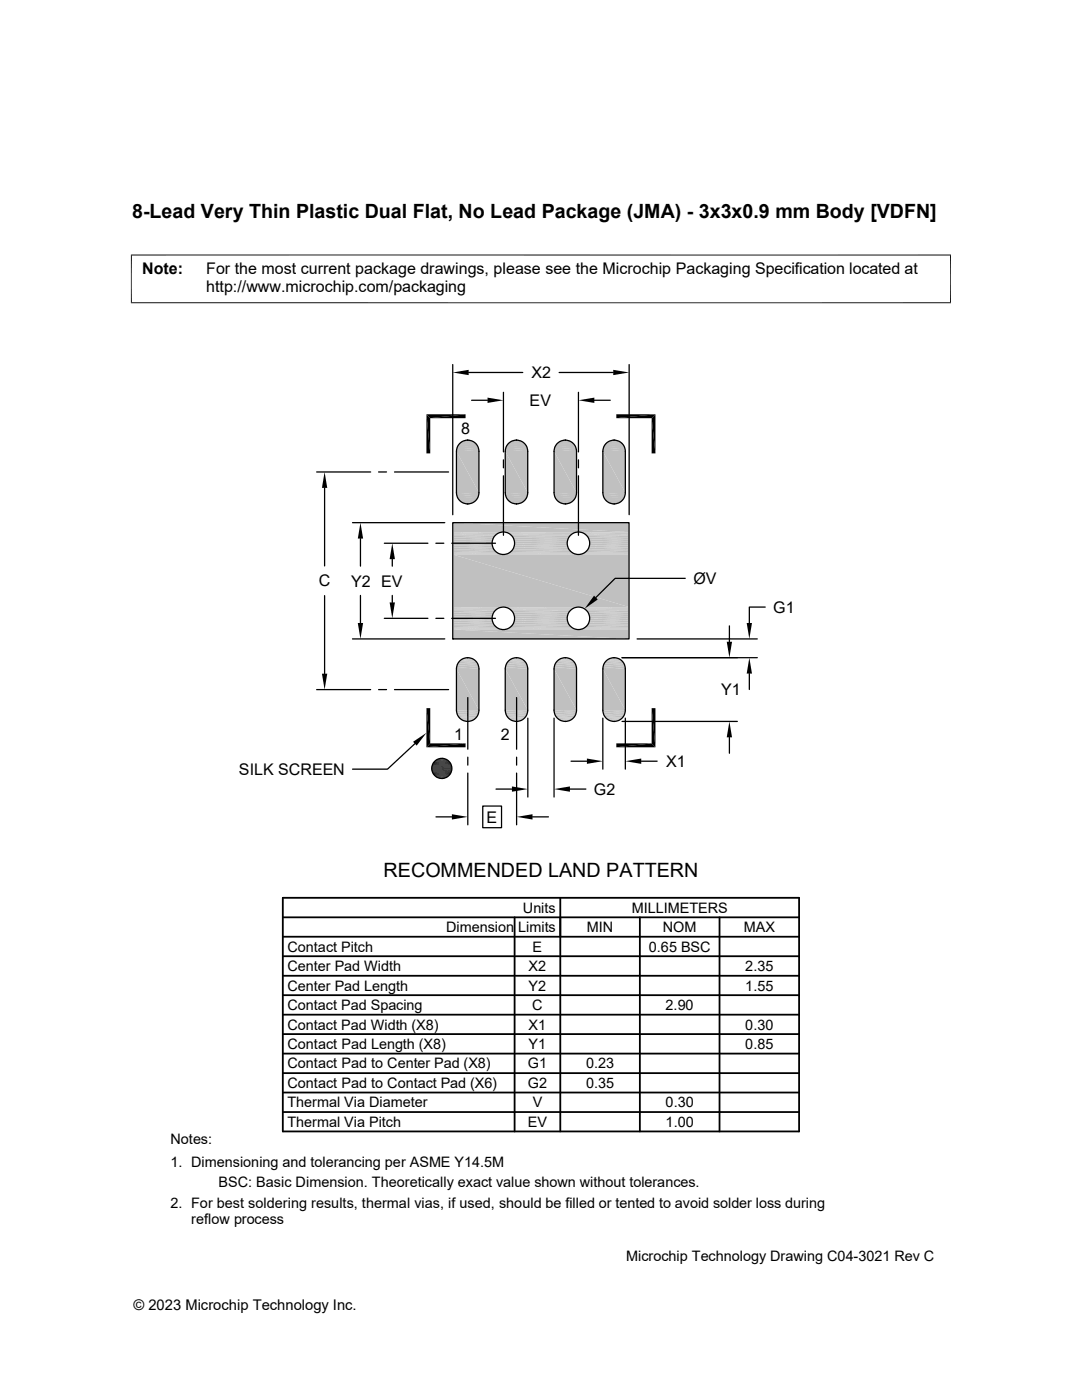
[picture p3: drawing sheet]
<svg xmlns="http://www.w3.org/2000/svg" width="216mm" height="279mm" viewBox="0 0 216 279" stroke-linecap="round" stroke-linejoin="round" font-family="sans-serif">
<g fill="#c0c0c0">
<path d="M90.3 104.3l35.2 1.9h-35.2z"/>
<path d="M90.3 104.3h35.2v1.9z"/>
</g>
<path d="M90.3 106.2h9.9M90.3 106.3h9.5M90.3 110.5h9.5M90.3 110.6h9.9M100.6 106.2h14.6M100.6 110.6h14.6M101 110.5h13.8M101 106.3h13.8M115.6 106.2h9.9M115.6 110.6h9.9M116 110.5h9.5M116 106.3h9.5" fill="none" stroke="#c0c0c0" stroke-width=".2"/>
<path d="M90.3 106.5h9.1M101.5 106.5h12.9M116.4 106.5h9.1" fill="none" stroke="#c0c0c0" stroke-width=".23"/>
<path d="M90.3 106.8h8.8M90.3 110.1h8.8M101.8 110.1h12.3M101.8 106.8h12.3M116.8 110.1h8.7M116.8 106.8h8.7" fill="none" stroke="#c0c0c0" stroke-width=".28"/>
<path d="M90.3 107.1h8.5M102.1 107.1h11.6M117.1 107.1h8.4" fill="none" stroke="#c0c0c0" stroke-width=".32"/>
<path d="M90.3 107.4h8.2M102.3 107.4h11.2M117.3 107.4h8.2" fill="none" stroke="#c0c0c0" stroke-width=".38"/>
<path d="M90.3 107.8h8M90.3 108.2h7.9M90.3 109h8M102.5 109h10.8M102.5 107.8h10.8M102.7 108.2h10.5M117.5 107.8h8M117.5 109h8M117.6 108.2h7.9" fill="none" stroke="#c0c0c0" stroke-width=".4"/>
<path d="M90.3 108.6h7.9M102.7 108.6h10.5M117.6 108.6h7.9" fill="none" stroke="#c0c0c0" stroke-width=".42"/>
<path d="M90.3 109.4h8.2M102.3 109.4h11.2M117.3 109.4h8.2" fill="none" stroke="#c0c0c0" stroke-width=".36"/>
<path d="M90.3 109.8h8.5M102.1 109.8h11.6M117.1 109.8h8.4" fill="none" stroke="#c0c0c0" stroke-width=".34"/>
<path d="M90.3 110.3h9.1M101.5 110.3h12.9M116.4 110.3h9.1" fill="none" stroke="#c0c0c0" stroke-width=".21"/>
<g fill="#c0c0c0">
<path d="M90.3 110.7l35.2 10.5h-35.2z"/>
<path d="M90.3 110.7h35.2v10.5z"/>
</g>
<path d="M90.3 121.2h9.9M90.3 121.3h9.5M90.3 125.5h9.5M90.3 125.6h9.9M100.6 121.2h14.6M100.6 125.6h14.6M101 125.5h13.8M101 121.3h13.8M115.6 121.2h9.9M115.6 125.6h9.9M116 125.5h9.5M116 121.3h9.5" fill="none" stroke="#c0c0c0" stroke-width=".2"/>
<path d="M90.3 121.5h9.1M101.5 121.5h12.9M116.4 121.5h9.1" fill="none" stroke="#c0c0c0" stroke-width=".21"/>
<path d="M90.3 121.7h8.8M90.3 125h8.8M101.8 125h12.3M101.8 121.7h12.3M116.8 125h8.7M116.8 121.7h8.7" fill="none" stroke="#c0c0c0" stroke-width=".28"/>
<path d="M90.3 122h8.5M102.1 122h11.6M117.1 122h8.4" fill="none" stroke="#c0c0c0" stroke-width=".34"/>
<path d="M90.3 122.4h8.2M102.3 122.4h11.2M117.3 122.4h8.2" fill="none" stroke="#c0c0c0" stroke-width=".36"/>
<path d="M90.3 122.8h8M90.3 123.6h7.9M90.3 124h8M102.5 124h10.8M102.5 122.8h10.8M102.7 123.6h10.5M117.5 122.8h8M117.5 124h8M117.6 123.6h7.9" fill="none" stroke="#c0c0c0" stroke-width=".4"/>
<path d="M90.3 123.2h7.9M102.7 123.2h10.5M117.6 123.2h7.9" fill="none" stroke="#c0c0c0" stroke-width=".42"/>
<path d="M90.3 124.4h8.2M102.3 124.4h11.2M117.3 124.4h8.2" fill="none" stroke="#c0c0c0" stroke-width=".38"/>
<path d="M90.3 124.7h8.5M102.1 124.7h11.6M117.1 124.7h8.4" fill="none" stroke="#c0c0c0" stroke-width=".32"/>
<path d="M90.3 125.3h9.1M101.5 125.3h12.9M116.4 125.3h9.1" fill="none" stroke="#c0c0c0" stroke-width=".23"/>
<g fill="#c0c0c0">
<path d="M90.3 125.6l35.2 1.9h-35.2z"/>
<path d="M90.3 125.6h35.2v1.9z"/>
<path d="M92.9 87.9h.8z"/>
<path d="M92.6 88l.3-.1 1.2 .1z"/>
<path d="M92.9 87.9l1.2 .1z"/>
<path d="M92.6 88h1.5z"/>
</g>
<path d="M92.2 88.1h2.2" fill="none" stroke="#c0c0c0" stroke-width=".2"/>
<path d="M92.6 88h1.5l.3 .1z" fill="#c0c0c0"/>
<path d="M91.1 90.1h4.5M91.1 89.7h4.4M91.2 89.3h4.2M91.4 89h3.9M91.6 88.6h3.4M91.9 88.3h2.9M92.2 88.1h2.2" fill="none" stroke="#c0c0c0" stroke-width=".2"/>
<path d="M91.9 88.2h2.9" fill="none" stroke="#c0c0c0" stroke-width=".21"/>
<path d="M91.6 88.5h3.4" fill="none" stroke="#c0c0c0" stroke-width=".28"/>
<path d="M91.2 89.1h4.2M91.4 88.8h3.9" fill="none" stroke="#c0c0c0" stroke-width=".34"/>
<path d="M91.1 89.5h4.4" fill="none" stroke="#c0c0c0" stroke-width=".38"/>
<path d="M91.1 89.9h4.5" fill="none" stroke="#c0c0c0" stroke-width=".4"/>
<g fill="#c0c0c0">
<path d="M91.1 90.1l4.5 8.2h-4.5z"/>
<path d="M91.1 90.1h4.5v8.2z"/>
</g>
<path d="M91.1 98.3h4.5M91.1 98.7h4.4M91.2 99.1h4.2M91.4 99.4h3.9M91.6 99.8h3.5M91.9 100h2.9M92.2 100.3h2.2" fill="none" stroke="#c0c0c0" stroke-width=".2"/>
<path d="M91.1 98.5h4.5M91.1 98.9h4.4" fill="none" stroke="#c0c0c0" stroke-width=".38"/>
<path d="M91.2 99.3h4.2" fill="none" stroke="#c0c0c0" stroke-width=".36"/>
<path d="M91.4 99.6h3.9" fill="none" stroke="#c0c0c0" stroke-width=".32"/>
<path d="M91.6 99.9h3.5" fill="none" stroke="#c0c0c0" stroke-width=".28"/>
<path d="M91.9 100.2h2.9" fill="none" stroke="#c0c0c0" stroke-width=".23"/>
<path d="M92.2 100.3l1.9 .1h-1.5z" fill="#c0c0c0"/>
<path d="M92.2 100.3h2.2" fill="none" stroke="#c0c0c0" stroke-width=".2"/>
<g fill="#c0c0c0">
<path d="M92.6 100.4h1.5z"/>
<path d="M92.6 100.4l1.1 .1z"/>
<path d="M92.6 100.4h1.5l-.4 .1z"/>
<path d="M92.9 100.5h.8z"/>
<path d="M92.9 131.3h.8z"/>
<path d="M92.6 131.4l.3-.1 1.2 .1z"/>
<path d="M92.9 131.3l1.2 .1z"/>
</g>
<path d="M92.2 131.5h2.2" fill="none" stroke="#c0c0c0" stroke-width=".2"/>
<path d="M92.6 131.4h1.5l.3 .2z" fill="#c0c0c0"/>
<path d="M91.9 131.7h2.9" fill="none" stroke="#c0c0c0" stroke-width=".23"/>
<path d="M91.6 131.9h3.5" fill="none" stroke="#c0c0c0" stroke-width=".28"/>
<path d="M91.4 132.2h3.9" fill="none" stroke="#c0c0c0" stroke-width=".32"/>
<path d="M91.2 132.6h4.2" fill="none" stroke="#c0c0c0" stroke-width=".36"/>
<path d="M91.1 133.3h4.5M91.1 132.9h4.4" fill="none" stroke="#c0c0c0" stroke-width=".38"/>
<g fill="#c0c0c0">
<path d="M91.1 133.5l4.5 8.2h-4.5z"/>
<path d="M91.1 133.5h4.5v8.2z"/>
</g>
<path d="M91.1 141.9h4.5" fill="none" stroke="#c0c0c0" stroke-width=".4"/>
<path d="M91.1 142.3h4.4" fill="none" stroke="#c0c0c0" stroke-width=".38"/>
<path d="M91.2 142.7h4.2M91.4 143h3.9" fill="none" stroke="#c0c0c0" stroke-width=".34"/>
<path d="M91.6 143.3h3.4" fill="none" stroke="#c0c0c0" stroke-width=".28"/>
<path d="M91.9 143.6h2.9" fill="none" stroke="#c0c0c0" stroke-width=".21"/>
<path d="M92.2 143.7l1.9 .1h-1.5z" fill="#c0c0c0"/>
<path d="M92.2 143.8h2.2" fill="none" stroke="#c0c0c0" stroke-width=".2"/>
<g fill="#c0c0c0">
<path d="M92.9 144h.8z"/>
<path d="M92.6 143.8l1.1 .2z"/>
<path d="M92.6 143.8h1.5l-.4 .2z"/>
<path d="M102.7 131.3h.8z"/>
<path d="M102.3 131.4l.4-.1 1.1 .1z"/>
<path d="M102.7 131.3l1.1 .1z"/>
</g>
<path d="M101.9 131.5h2.3" fill="none" stroke="#c0c0c0" stroke-width=".2"/>
<path d="M102.3 131.4h1.5l.4 .2z" fill="#c0c0c0"/>
<path d="M101.6 131.7h2.9" fill="none" stroke="#c0c0c0" stroke-width=".23"/>
<path d="M101.3 131.9h3.5" fill="none" stroke="#c0c0c0" stroke-width=".28"/>
<path d="M101.1 132.2h3.9" fill="none" stroke="#c0c0c0" stroke-width=".32"/>
<path d="M100.9 132.6h4.3" fill="none" stroke="#c0c0c0" stroke-width=".36"/>
<path d="M100.8 133.3h4.5M100.9 132.9h4.4" fill="none" stroke="#c0c0c0" stroke-width=".38"/>
<g fill="#c0c0c0">
<path d="M100.8 133.5l4.5 8.2h-4.5z"/>
<path d="M100.8 133.5h4.5v8.2z"/>
</g>
<path d="M100.8 141.9h4.5" fill="none" stroke="#c0c0c0" stroke-width=".4"/>
<path d="M100.9 142.3h4.4" fill="none" stroke="#c0c0c0" stroke-width=".38"/>
<path d="M100.9 142.7h4.3M101.1 143h3.9" fill="none" stroke="#c0c0c0" stroke-width=".34"/>
<path d="M101.3 143.3h3.5" fill="none" stroke="#c0c0c0" stroke-width=".28"/>
<path d="M101.6 143.6h2.9" fill="none" stroke="#c0c0c0" stroke-width=".21"/>
<path d="M101.9 143.7l1.9 .1h-1.5z" fill="#c0c0c0"/>
<path d="M101.9 143.8h2.3" fill="none" stroke="#c0c0c0" stroke-width=".2"/>
<g fill="#c0c0c0">
<path d="M102.7 144h.7z"/>
<path d="M102.3 143.8l1.1 .2z"/>
<path d="M102.3 143.8h1.5l-.4 .2z"/>
<path d="M112.4 131.3h.8z"/>
<path d="M112 131.4l.4-.1 1.2 .1z"/>
<path d="M112.4 131.3l1.2 .1z"/>
</g>
<path d="M111.7 131.5h2.2" fill="none" stroke="#c0c0c0" stroke-width=".2"/>
<path d="M112 131.4h1.6l.3 .2z" fill="#c0c0c0"/>
<path d="M111.4 131.7h2.8" fill="none" stroke="#c0c0c0" stroke-width=".23"/>
<path d="M111.1 131.9h3.4" fill="none" stroke="#c0c0c0" stroke-width=".28"/>
<path d="M110.8 132.2h3.9" fill="none" stroke="#c0c0c0" stroke-width=".32"/>
<path d="M110.7 132.6h4.2" fill="none" stroke="#c0c0c0" stroke-width=".36"/>
<path d="M110.6 133.3h4.4M110.6 132.9h4.4" fill="none" stroke="#c0c0c0" stroke-width=".38"/>
<g fill="#c0c0c0">
<path d="M110.6 133.5l4.4 8.2h-4.4z"/>
<path d="M110.6 133.5h4.4v8.2z"/>
</g>
<path d="M110.6 141.9h4.4" fill="none" stroke="#c0c0c0" stroke-width=".4"/>
<path d="M110.6 142.3h4.4" fill="none" stroke="#c0c0c0" stroke-width=".38"/>
<path d="M110.7 142.7h4.2M110.8 143h3.9" fill="none" stroke="#c0c0c0" stroke-width=".34"/>
<path d="M111.1 143.3h3.4" fill="none" stroke="#c0c0c0" stroke-width=".28"/>
<path d="M111.4 143.6h2.8" fill="none" stroke="#c0c0c0" stroke-width=".21"/>
<path d="M111.7 143.7l1.9 .1h-1.6z" fill="#c0c0c0"/>
<path d="M111.7 143.8h2.2" fill="none" stroke="#c0c0c0" stroke-width=".2"/>
<g fill="#c0c0c0">
<path d="M112.4 144h.8z"/>
<path d="M112 143.8l1.2 .2z"/>
<path d="M112 143.8h1.6l-.4 .2z"/>
<path d="M122.1 131.3h.8z"/>
<path d="M121.8 131.4l.3-.1 1.2 .1z"/>
<path d="M122.1 131.3l1.2 .1z"/>
</g>
<path d="M121.4 131.5h2.3" fill="none" stroke="#c0c0c0" stroke-width=".2"/>
<path d="M121.8 131.4h1.5l.4 .2z" fill="#c0c0c0"/>
<path d="M121.1 131.7h2.9" fill="none" stroke="#c0c0c0" stroke-width=".23"/>
<path d="M120.8 131.9h3.4" fill="none" stroke="#c0c0c0" stroke-width=".28"/>
<path d="M120.6 132.2h3.9" fill="none" stroke="#c0c0c0" stroke-width=".32"/>
<path d="M120.4 132.6h4.3" fill="none" stroke="#c0c0c0" stroke-width=".36"/>
<path d="M120.3 133.3h4.5M120.3 132.9h4.4" fill="none" stroke="#c0c0c0" stroke-width=".38"/>
<g fill="#c0c0c0">
<path d="M120.3 133.5l4.5 8.2h-4.5z"/>
<path d="M120.3 133.5h4.5v8.2z"/>
</g>
<path d="M120.3 141.9h4.5" fill="none" stroke="#c0c0c0" stroke-width=".4"/>
<path d="M120.3 142.3h4.4" fill="none" stroke="#c0c0c0" stroke-width=".38"/>
<path d="M120.4 142.7h4.2M120.6 143h3.9" fill="none" stroke="#c0c0c0" stroke-width=".34"/>
<path d="M120.8 143.3h3.4" fill="none" stroke="#c0c0c0" stroke-width=".28"/>
<path d="M121.1 143.6h2.9" fill="none" stroke="#c0c0c0" stroke-width=".21"/>
<path d="M121.4 143.7l1.9 .1h-1.5z" fill="#c0c0c0"/>
<path d="M121.4 143.8h2.3" fill="none" stroke="#c0c0c0" stroke-width=".2"/>
<g fill="#c0c0c0">
<path d="M122.1 144h.8z"/>
<path d="M121.8 143.8l1.1 .2z"/>
<path d="M121.8 143.8h1.5l-.4 .2z"/>
<path d="M122.1 87.9h.8z"/>
<path d="M121.8 88l.3-.1 1.2 .1z"/>
<path d="M122.1 87.9l1.2 .1z"/>
<path d="M121.8 88h1.5z"/>
</g>
<path d="M121.4 88.1h2.3" fill="none" stroke="#c0c0c0" stroke-width=".2"/>
<path d="M121.8 88h1.5l.4 .1z" fill="#c0c0c0"/>
<path d="M120.3 90.1h4.5M120.3 89.7h4.4M120.4 89.3h4.2M120.6 89h3.9M120.8 88.6h3.4M121.1 88.3h2.9M121.4 88.1h2.3" fill="none" stroke="#c0c0c0" stroke-width=".2"/>
<path d="M121.1 88.2h2.9" fill="none" stroke="#c0c0c0" stroke-width=".21"/>
<path d="M120.8 88.5h3.4" fill="none" stroke="#c0c0c0" stroke-width=".28"/>
<path d="M120.4 89.1h4.2M120.6 88.8h3.9" fill="none" stroke="#c0c0c0" stroke-width=".34"/>
<path d="M120.3 89.5h4.4" fill="none" stroke="#c0c0c0" stroke-width=".38"/>
<path d="M120.3 89.9h4.5" fill="none" stroke="#c0c0c0" stroke-width=".4"/>
<g fill="#c0c0c0">
<path d="M120.3 90.1l4.5 8.2h-4.5z"/>
<path d="M120.3 90.1h4.5v8.2z"/>
</g>
<path d="M120.3 98.3h4.5M120.3 98.7h4.4M120.4 99.1h4.3M120.6 99.4h3.9M120.8 99.8h3.4M121.1 100h2.9M121.4 100.3h2.3" fill="none" stroke="#c0c0c0" stroke-width=".2"/>
<path d="M120.3 98.5h4.5M120.3 98.9h4.4" fill="none" stroke="#c0c0c0" stroke-width=".38"/>
<path d="M120.4 99.3h4.3" fill="none" stroke="#c0c0c0" stroke-width=".36"/>
<path d="M120.6 99.6h3.9" fill="none" stroke="#c0c0c0" stroke-width=".32"/>
<path d="M120.8 99.9h3.4" fill="none" stroke="#c0c0c0" stroke-width=".28"/>
<path d="M121.1 100.2h2.9" fill="none" stroke="#c0c0c0" stroke-width=".23"/>
<path d="M121.4 100.3l1.9 .1h-1.5z" fill="#c0c0c0"/>
<path d="M121.4 100.3h2.3" fill="none" stroke="#c0c0c0" stroke-width=".2"/>
<g fill="#c0c0c0">
<path d="M121.8 100.4h1.5z"/>
<path d="M121.8 100.4l1.1 .1z"/>
<path d="M121.8 100.4h1.5l-.4 .1z"/>
<path d="M122.1 100.5h.8z"/>
<path d="M112.4 87.9h.8z"/>
<path d="M112 88l.4-.1 1.2 .1z"/>
<path d="M112.4 87.9l1.2 .1z"/>
<path d="M112 88h1.6z"/>
</g>
<path d="M111.7 88.1h2.2" fill="none" stroke="#c0c0c0" stroke-width=".2"/>
<path d="M112 88h1.6l.3 .1z" fill="#c0c0c0"/>
<path d="M110.6 90.1h4.4M110.6 89.7h4.4M110.7 89.3h4.2M110.8 89h3.9M111.1 88.6h3.4M111.4 88.3h2.8M111.7 88.1h2.2" fill="none" stroke="#c0c0c0" stroke-width=".2"/>
<path d="M111.4 88.2h2.8" fill="none" stroke="#c0c0c0" stroke-width=".21"/>
<path d="M111.1 88.5h3.4" fill="none" stroke="#c0c0c0" stroke-width=".28"/>
<path d="M110.7 89.1h4.2M110.8 88.8h3.9" fill="none" stroke="#c0c0c0" stroke-width=".34"/>
<path d="M110.6 89.5h4.4" fill="none" stroke="#c0c0c0" stroke-width=".38"/>
<path d="M110.6 89.9h4.4" fill="none" stroke="#c0c0c0" stroke-width=".4"/>
<g fill="#c0c0c0">
<path d="M110.6 90.1l4.4 8.2h-4.4z"/>
<path d="M110.6 90.1h4.4v8.2z"/>
</g>
<path d="M110.6 98.3h4.4M110.6 98.7h4.4M110.7 99.1h4.2M110.8 99.4h3.9M111.1 99.8h3.4M111.4 100h2.8M111.7 100.3h2.2" fill="none" stroke="#c0c0c0" stroke-width=".2"/>
<path d="M110.6 98.5h4.4M110.6 98.9h4.4" fill="none" stroke="#c0c0c0" stroke-width=".38"/>
<path d="M110.7 99.3h4.2" fill="none" stroke="#c0c0c0" stroke-width=".36"/>
<path d="M110.8 99.6h3.9" fill="none" stroke="#c0c0c0" stroke-width=".32"/>
<path d="M111.1 99.9h3.4" fill="none" stroke="#c0c0c0" stroke-width=".28"/>
<path d="M111.4 100.2h2.8" fill="none" stroke="#c0c0c0" stroke-width=".23"/>
<path d="M111.7 100.3l1.9 .1h-1.6z" fill="#c0c0c0"/>
<path d="M111.7 100.3h2.2" fill="none" stroke="#c0c0c0" stroke-width=".2"/>
<g fill="#c0c0c0">
<path d="M112 100.4h1.6z"/>
<path d="M112 100.4l1.2 .1z"/>
<path d="M112 100.4h1.6l-.4 .1z"/>
<path d="M112.4 100.5h.8z"/>
<path d="M102.7 87.9h.7z"/>
<path d="M102.3 88l.4-.1 1.1 .1z"/>
<path d="M102.7 87.9l1.1 .1z"/>
<path d="M102.3 88h1.5z"/>
</g>
<path d="M101.9 88.1h2.3" fill="none" stroke="#c0c0c0" stroke-width=".2"/>
<path d="M102.3 88h1.5l.4 .1z" fill="#c0c0c0"/>
<path d="M100.8 90.1h4.5M100.9 89.7h4.4M100.9 89.3h4.3M101.1 89h3.9M101.3 88.6h3.5M101.6 88.3h2.9M101.9 88.1h2.3" fill="none" stroke="#c0c0c0" stroke-width=".2"/>
<path d="M101.6 88.2h2.9" fill="none" stroke="#c0c0c0" stroke-width=".21"/>
<path d="M101.3 88.5h3.5" fill="none" stroke="#c0c0c0" stroke-width=".28"/>
<path d="M100.9 89.1h4.3M101.1 88.8h3.9" fill="none" stroke="#c0c0c0" stroke-width=".34"/>
<path d="M100.9 89.5h4.4" fill="none" stroke="#c0c0c0" stroke-width=".38"/>
<path d="M100.8 89.9h4.5" fill="none" stroke="#c0c0c0" stroke-width=".4"/>
<g fill="#c0c0c0">
<path d="M100.8 90.1l4.5 8.2h-4.5z"/>
<path d="M100.8 90.1h4.5v8.2z"/>
</g>
<path d="M100.8 98.3h4.5M100.9 98.7h4.4M100.9 99.1h4.3M101.1 99.4h3.9M101.3 99.8h3.5M101.6 100h2.9M101.9 100.3h2.3" fill="none" stroke="#c0c0c0" stroke-width=".2"/>
<path d="M100.8 98.5h4.5M100.9 98.9h4.4" fill="none" stroke="#c0c0c0" stroke-width=".38"/>
<path d="M100.9 99.3h4.3" fill="none" stroke="#c0c0c0" stroke-width=".36"/>
<path d="M101.1 99.6h3.9" fill="none" stroke="#c0c0c0" stroke-width=".32"/>
<path d="M101.3 99.9h3.5" fill="none" stroke="#c0c0c0" stroke-width=".28"/>
<path d="M101.6 100.2h2.9" fill="none" stroke="#c0c0c0" stroke-width=".23"/>
<path d="M101.9 100.3l1.9 .1h-1.5z" fill="#c0c0c0"/>
<path d="M101.9 100.3h2.3" fill="none" stroke="#c0c0c0" stroke-width=".2"/>
<g fill="#c0c0c0">
<path d="M102.3 100.4h1.5z"/>
<path d="M102.3 100.4l1.2 .1z"/>
<path d="M102.3 100.4h1.5l-.3 .1z"/>
<path d="M102.7 100.5h.8z"/>
</g>
<g fill="none" stroke="#000" stroke-width=".25">
<path d="M90.3 72.7v30M93.5 74.3h10.8M94.1 79.9h3.2M100.5 78.3v11.9M111.6 74.3h10.8M115.4 78.3v11.9M118.6 79.9h3.2M125.5 72.7v30M63.2 94.2h10.8M64.8 97.4v15.5M75.5 94.2h1.6M78.7 94.2h10.8"/>
<path d="M91.7 88.5a2.24 2.24 0 0 1 2.5-.5 2.24 2.24 0 0 1 1.4 2.1v8.2a2.24 2.24 0 0 1-2.3 2.3 2.24 2.24 0 0 1-2.2-2.3v-8.2l.1-.9zM93.3 87.8h.1M100.5 91.8v1.6M100.5 95v11.8M101.5 88.5a2.24 2.24 0 0 1 2.4-.5 2.24 2.24 0 0 1 1.4 2.1v8.2a2.24 2.24 0 0 1-2.2 2.3 2.24 2.24 0 0 1-2.3-2.3v-8.2l.2-.9zM103.1 87.8h.1M111.2 88.5a2.24 2.24 0 0 1 2.5-.5 2.24 2.24 0 0 1 1.3 2.1v8.2a2.24 2.24 0 0 1-2.2 2.3 2.24 2.24 0 0 1-2.2-2.3v-8.2l.1-.9zM112.8 87.8h.1M115.4 91.8v1.6M115.4 95v11.8M120.9 88.5a2.24 2.24 0 0 1 2.5-.5 2.24 2.24 0 0 1 1.4 2.1v8.2a2.24 2.24 0 0 1-2.3 2.3 2.24 2.24 0 0 1-2.2-2.3v-8.2l.2-.9zM122.5 87.8h.1"/>
<path d="M64.8 118.9v15.6M70.3 104.3h18.5M71.9 107.5v5.5M71.9 118.8v5.5M76.7 108.4h8.7M78.3 111.6v1.4M78.3 118.8v1.4M87 108.4h1.6M90.1 108.4h8.8M90.3 104.3h35.2v23.2h-35.2zM93.3 100.6h.1M103.1 100.6h.1"/>
<path d="M112.8 100.6h.1M122.5 100.6h.1M136.7 115.4h-14l-3.8 3.9M63.2 137.6h10.8M70.3 127.5h18.5M75.5 137.6h1.6M76.7 123.4h8.7M78.7 137.6h10.8M87 123.4h1.6M90.1 123.4h8.8M90.3 127.5h.1M91.7 131.9a2.24 2.24 0 0 1 2.5-.5 2.24 2.24 0 0 1 1.4 2.1v8.2a2.24 2.24 0 0 1-2.3 2.3 2.24 2.24 0 0 1-2.2-2.3v-8.2l.1-.9z"/>
<path d="M93.3 131.3h.1M93.3 139.2v10.3M101.5 131.9a2.24 2.24 0 0 1 2.4-.5 2.24 2.24 0 0 1 1.4 2.1v8.2a2.24 2.24 0 0 1-2.2 2.3 2.24 2.24 0 0 1-2.3-2.3v-8.2l.2-.9zM103.1 131.3h.1M103.1 139.2v10.3M111.2 131.9a2.24 2.24 0 0 1 2.5-.5 2.24 2.24 0 0 1 1.3 2.1v8.2a2.24 2.24 0 0 1-2.2 2.3 2.24 2.24 0 0 1-2.2-2.3v-8.2l.1-.9zM112.8 131.3h.1M120.9 131.9a2.24 2.24 0 0 1 2.5-.5 2.24 2.24 0 0 1 1.4 2.1v8.2a2.24 2.24 0 0 1-2.3 2.3 2.24 2.24 0 0 1-2.2-2.3v-8.2l.2-.9zM122.5 131.3h.1M124.1 131.3h27M127.1 127.5h24M145.5 124.9v3.2"/>
<path d="M149.5 134.4v3.2M152.7 121.2h-3.2v3.1M82.8 148.4l-5.5 5.1h-7M93.3 144h.1M93.3 151.1v1.6M93.3 154.3v10.3M99 157.5h3.2M103.1 144h.1M103.1 151.1v1.6M103.1 154.3v10.3M105.3 143.3v15.8M110.6 143.3v15.8"/>
<path d="M112.8 144h.1M113.7 157.5h3.2M113.9 151.9h3.2M120.3 143.3v10.2M122.5 144h.1M124.1 144h23M124.8 143.3v10.2M128 151.9h3.1M145.5 147.2v3.1M87 163h3.2M96.3 160.9h3.8v4.3h-3.8zM106.3 163h3.1"/>
<circle cx="100.4" cy="108.4" r="2.25"/>
<circle cx="115.4" cy="108.4" r="2.25"/>
<circle cx="100.4" cy="123.4" r="2.25"/>
<circle cx="115.4" cy="123.4" r="2.25"/>
<circle cx="88.2" cy="153.4" r="2.01"/>
</g>
<g fill="none" stroke="#000" stroke-width=".36">
<path d="M56.4 179.2h103v46.6h-103zM111.8 179.2v46.6M56.4 183.1h103M56.4 186.9h103M56.4 194.7h103M56.4 190.8h103M56.4 198.6h103M102.7 183.1v42.7M127.7 183.1v42.7M143.6 183.1v42.7M56.4 206.4h103M56.4 218h103"/>
<path d="M56.4 210.3h103M56.4 202.5h103M56.4 214.2h103M56.4 221.9h103"/>
</g>
<g fill="#000">
<path d="M90.3 74.3l3.2-.5v1.1zM97.3 79.4l3.2 .5-3.2 .5zM115.4 79.9l3.2-.5v1zM122.4 73.8l3.1 .5-3.1 .6zM64.8 94.2l.5 3.2h-1.1zM85.1 82.7l.8 7.8h-.8zM85.1 82.7l.8 .8v7zM85.9 83.5l7-.8v.8zM85.1 82.7h7.8l-7 .8zM123 82.7h7.8l-7.8 .8zM123 83.5l7.8-.8-.8 .8zM130 83.5l.8 7h-.8z"/>
<path d="M130.8 82.7v7.8l-.8-7zM71.9 104.3l.6 3.2h-1.1zM78.3 108.4l.5 3.2h-1.1zM118.5 118.9l.8 .7-2.7 1.9zM64.2 134.5h1.1l-.5 3.1zM71.4 124.3h1.1l-.6 3.2zM77.7 120.2h1.1l-.5 3.2zM145 128.1h1.1l-.6 3.2zM149.5 131.3l.6 3.1h-1.1zM149 124.3h1.1l-.6 3.2zM82.4 148l2.7-1.7-2 2.5zM85.1 141.3l.8 7.1-.8 .7z"/>
<path d="M85.1 141.3h.8v7.1zM87.1 155.1l1.9 .1zM87.3 151.5l1.9 .1zM87.3 155.2l1.5 .1zM87.3 155.2h1.7zM87.3 151.5h1.7zM87.5 151.4l1.5 .1zM87.5 155.3h1.1zM87.5 155.3h1.3zM87.5 151.4h1.3zM87.7 151.4h1.1zM87.7 155.3l.7 .1z"/>
<path d="M87.7 155.3h.9zM87.7 151.4h.9zM87.9 151.3l.7 .1zM87.9 155.4h.5zM87.9 151.3h.5zM85.1 149.1l7.8-.7v.7zM85.9 148.4h7l-7.8 .7zM102.2 157l3.1 .5-3.1 .5zM110.6 157.5l3.1-.5v1zM117.1 151.4l3.2 .5-3.2 .5zM123 148.4h7l-7 .7zM123 149.1l7-.7 .8 .7z"/>
<path d="M124.8 151.9l3.2-.5v1zM130 141.3l.8 7.8-.8-.7zM130 141.3h.8v7.8zM145.5 144l.6 3.2h-1.1zM90.2 162.5l3.1 .5-3.1 .6zM103.1 163l3.2-.5v1.1z"/>
</g>
<g fill="none" stroke="#000" stroke-width=".2">
<path d="M26.1 50.9h163.7M26.2 50.8v9.7M189.7 50.8v9.7M26.1 60.4h163.7M86.1 153.1h4.1M86.1 153.3h4.1M86.1 153.7h4.1M86.2 153.8h4M86.2 152.9h4M86.2 152.7h3.9M86.2 154h3.9M86.3 154.2h3.7"/>
<path d="M86.3 152.5h3.7M86.4 154.4h3.6M86.4 152.4h3.6M86.5 152.2h3.4M86.5 154.5h3.4M86.6 154.7h3.1M86.6 152h3.1M86.7 154.8h2.9M86.7 151.9h2.9M86.8 155h2.7M86.8 151.8h2.7M87 151.6h2.3"/>
<path d="M87 155.1h2.3M87.1 151.6h2.1M87.1 155.2h2.1"/>
</g>
<path d="M86.1 153.5h4.1" fill="none" stroke="#000" stroke-width=".21"/>
<g font-size="3.9">
<text x="26.4" y="43.5">8-Lead Very Thin Plastic Dual Flat, No Lead Package (JMA) - 3x3x0.9 mm Body [VDFN]</text>
<text x="76.5" y="175">RECOMMENDED LAND PATTERN</text>
</g>
<g font-size="3.2">
<text x="28.4" y="54.7">Note:</text>
<text x="41.1" y="58.3">http://www.microchip.com/packaging</text>
<text x="41.1" y="54.7">For the most current package drawings, please see the Microchip Packaging Specification located at</text>
<text x="106.1" y="75.5">X2</text>
<text x="105.7" y="81">EV</text>
<text x="92" y="86.6">8</text>
<text x="63.6" y="117">C</text>
<text x="70" y="117.1">Y2 EV</text>
<text x="138.4" y="116.6">ØV</text>
<text x="154.3" y="122.3">G1</text>
<text x="143.9" y="138.8">Y1</text>
<text x="90.6" y="147.7">1</text>
<text x="99.9" y="147.7">2</text>
<text x="47.7" y="154.6">SILK SCREEN</text>
<text x="132.9" y="153.1">X1</text>
<text x="118.5" y="158.6">G2</text>
<text x="97.1" y="164.2">E</text>
</g>
<g font-size="2.9">
<text x="104.3" y="182.2">Units</text>
<text x="126" y="182.2">MILLIMETERS</text>
<text x="57.3" y="189.9">Contact Pitch</text>
<text x="89" y="186">Dimension Limits</text>
<text x="106.3" y="189.9">E</text>
<text x="117.1" y="186">MIN</text>
<text x="129.5" y="189.9">0.65 BSC</text>
<text x="132.3" y="186">NOM</text>
<text x="148.4" y="186">MAX</text>
<text x="57.3" y="193.8">Center Pad Width</text>
<text x="57.3" y="197.7">Center Pad Length</text>
<text x="105.5" y="197.7">Y2</text>
<text x="105.5" y="193.8">X2</text>
<text x="148.7" y="197.7">1.55</text>
<text x="148.7" y="193.8">2.35</text>
<text x="57.3" y="201.6">Contact Pad Spacing</text>
<text x="106.2" y="201.6">C</text>
<text x="132.8" y="201.6">2.90</text>
<text x="57.3" y="209.4">Contact Pad Length (X8)</text>
<text x="57.3" y="205.5">Contact Pad Width (X8)</text>
<text x="105.5" y="209.4">Y1</text>
<text x="105.5" y="205.5">X1</text>
<text x="148.7" y="209.4">0.85</text>
<text x="148.7" y="205.5">0.30</text>
<text x="57.3" y="213.2">Contact Pad to Center Pad (X8)</text>
<text x="105.3" y="213.2">G1</text>
<text x="116.9" y="213.2">0.23</text>
<text x="57.3" y="217.1">Contact Pad to Contact Pad (X6)</text>
<text x="57.3" y="221">Thermal Via Diameter</text>
<text x="105.3" y="217.1">G2</text>
<text x="106.3" y="221">V</text>
<text x="116.9" y="217.1">0.35</text>
<text x="132.8" y="221">0.30</text>
<text x="57.3" y="224.9">Thermal Via Pitch</text>
<text x="105.3" y="224.9">EV</text>
<text x="132.8" y="224.9">1.00</text>
<text x="34" y="228.3">Notes:</text>
<text x="34" y="232.9">1. Dimensioning and tolerancing per ASME Y14.5M</text>
<text x="43.6" y="237">BSC: Basic Dimension. Theoretically exact value shown without tolerances.</text>
<text x="34" y="241">2. For best soldering results, thermal vias, if used, should be filled or tented to avoid solder loss during</text>
<text x="38.1" y="244.3">reflow process</text>
<text x="124.9" y="251.7">Microchip Technology Drawing C04-3021 Rev C</text>
<text x="26.6" y="261.3">© 2023 Microchip Technology Inc.</text>
</g>
</svg>
